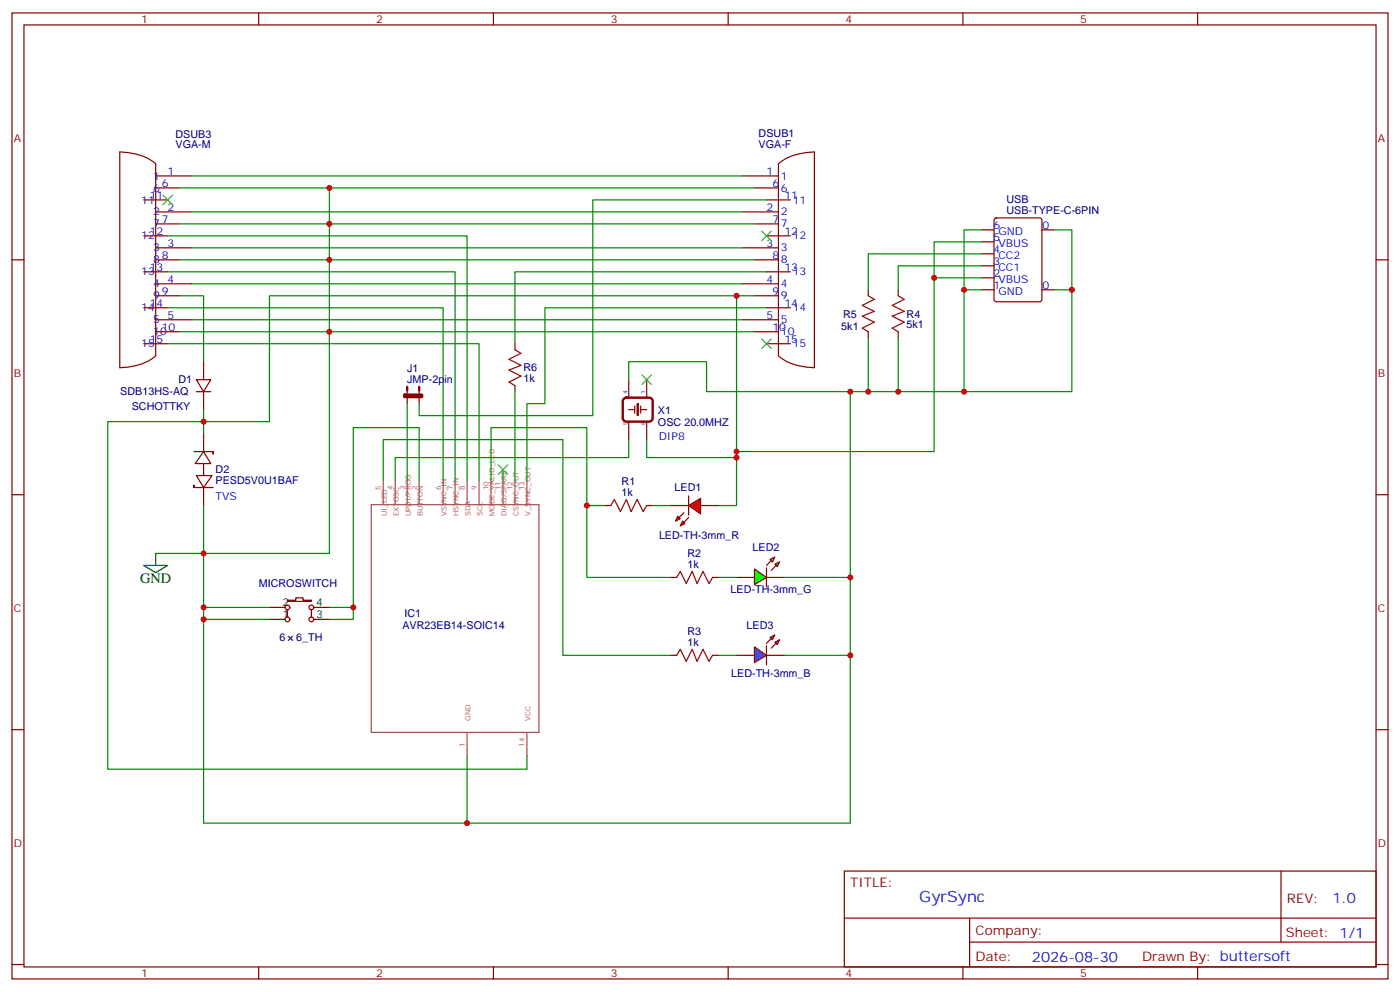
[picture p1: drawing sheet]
<svg xmlns="http://www.w3.org/2000/svg" width="412mm" height="292mm" viewBox="0 0 412 292" stroke-linecap="round" stroke-linejoin="round" font-family="sans-serif">
<g fill="none" stroke="#870000" stroke-width=".35">
<path d="M3.5 3.8h405.4v284.3h-405.4zM7.1 7.3h398.2v277.3h-398.2zM76.2 3.8v3.5M145.3 3.8v3.5M214.5 3.8v3.5M283.6 3.8v3.5M352.8 3.8v3.5M35.3 44.7a19.1 19.1 0 0 1 9.5 2.7l1.1 .9v56.4a17.1 17.1 0 0 1-10.6 3.5zM42.3 58.8h7.1M45.9 55.3h7M45.9 51.8h10.5M218.7 51.8h10.6"/>
<path d="M222.2 55.3h7.1M225.8 58.8h7M229.3 48.3a17.1 17.1 0 0 1 10.6-3.6v63.5a19.1 19.1 0 0 1-9.6-2.6l-1-.9zM3.5 76.5h3.6M42.3 69.4h7.1M45.9 76.5h7M45.9 65.9h7M45.9 73h10.5M45.9 62.4h10.5M218.7 73h10.6M218.7 62.4h10.6M222.2 76.5h7.1"/>
<path d="M222.2 65.9h7.1M225.8 69.4h7M405.3 76.5h3.6M42.3 90.6h7.1M42.3 80h7.1M45.9 97.6h7M45.9 87.1h7M45.9 94.1h10.5M45.9 83.5h10.5M218.7 94.1h10.6M218.7 83.5h10.6M222.2 97.6h7.1"/>
<path d="M222.2 87.1h7.1M225.8 90.6h7M225.8 80h7M42.3 101.2h7.1M57.9 111.8h4.2l-2.1 3.5zM57.9 115.3h4.2M60 106.5v5.3M60 115.3v5.3M225.8 101.2h7M57.1 132.9h5.7v.7v-.7M57.9 140h4.5l-2.4 3.5zM60 132.9l2.1 3.6h-4.6z"/>
<path d="M60 136.5v3.5v-.4M60 127.6v5.3M3.5 145.6h3.6M57.1 143.5v-.7v.7h5.7M60 143.5v5.3M405.3 145.6h3.6M3.5 214.8h3.6M405.3 214.8h3.6M248.7 256.4h156.6v28.2h-156.6zM377.3 256.4v20.9M248.7 270.2h156.5M285.6 277.3h119.6"/>
<path d="M285.6 270.2v14.2M3.5 283.9h3.6M76.2 284.6v3.5M145.3 284.6v3.5M214.5 284.6v3.5M283.6 284.6v3.5M352.8 284.6v3.5M405.3 283.9h3.6"/>
</g>
<g fill="none" stroke="#008700" stroke-width=".35">
<path d="M52.9 55.3h44.1v10.6h125.2M56.4 51.8h162.3M97 55.3h125.2M49.4 69.4h88.2v72M52.9 76.5h44.1v86.4h-37v79.4h77.6v-19.8M52.9 65.9h44.1v10.6h125.2M56.4 62.4h162.3M56.4 73h162.3M49.4 80h84.7v61.4M49.4 90.6h81.1v50.8M52.9 87.1h7.1v19.4M52.9 97.6h169.3"/>
<path d="M56.4 83.5h162.3M56.4 94.1h162.3M225.8 80h-74.1v21.2M225.8 90.6h-65.3v28.2h-5.3v22.6M49.4 101.2h91.7v40.2M60 120.6v7M60 148.8v14.1h-14.1"/>
</g>
<path d="M42.3 166.4h7.1l-3.5 2.2zM45.9 162.9v3.5" fill="none" stroke="#000" stroke-width=".35"/>
<g fill="none" stroke="#a64a4a" stroke-width=".35">
<path d="M109.4 148.6h49.3v67h-49.3zM112.9 141.4v6.9M116.4 141.4v6.9M119.9 141.4v6.9M123.5 141.4v6.9M130.5 141.4v6.9M134.1 141.4v6.9M137.6 141.4v6.9M141.1 141.4v6.9M144.6 141.4v6.9M148.2 141.4v6.9M151.7 141.4v6.9"/>
<path d="M155.2 141.4v6.9M137.6 215.6v6.9M155.2 215.6v6.9"/>
</g>
<path d="M48 57.4l2.8 2.9M50.8 57.4l-2.8 2.9M224.4 68l2.8 2.8M227.2 68l-2.8 2.8M224.4 99.8l2.8 2.8M227.2 99.8l-2.8 2.8" fill="none" stroke="#3c3" stroke-width=".35"/>
<g fill="#f00" stroke="#870000" stroke-width=".35">
<path d="M202.8 148.8l3.6-2.1v4.6z"/>
<path d="M202.8 146v5.6z"/>
</g>
<g fill="#870000" stroke="#870000" stroke-width=".35">
<path d="M202.8 152.3l-1.4 1.4z"/>
<path d="M201.4 150.9l-1.4 1.4z"/>
</g>
<g fill="#f00" stroke="#870000" stroke-width=".35">
<path d="M201.1 153.4l.7 .7-1.4 .7z"/>
<path d="M199.7 152l.7 .7-1.4 .7z"/>
</g>
<path d="M197.6 148.8h5.2M206.4 148.8h5.3" fill="none" stroke="#870000" stroke-width=".35"/>
<path d="M222.2 167.5l3.6 2.5-3.6 2.1z" fill="#0f0" stroke="#870000" stroke-width=".35"/>
<path d="M225.8 167.1v5.7z" fill="#f00" stroke="#870000" stroke-width=".35"/>
<g fill="#870000" stroke="#870000" stroke-width=".35">
<path d="M225.8 166.4l1.4-1.4z"/>
<path d="M228.6 166.4l-1.4 1.5z"/>
</g>
<g fill="#0f0" stroke="#870000" stroke-width=".35">
<path d="M226.8 164.7l1.4-.7-.7 1.4z"/>
<path d="M228.2 166.1l1.5-.7-.7 1.4z"/>
</g>
<path d="M217 170h5.2M225.8 170h5.3M217 192.9h5.2M225.8 192.9h5.3" fill="none" stroke="#870000" stroke-width=".35"/>
<g fill="#09f" stroke="#870000" stroke-width=".35">
<path d="M228.2 189l1.5-.7-.7 1.4z"/>
<path d="M226.8 187.6l1.4-.7-.7 1.4z"/>
</g>
<g fill="#870000" stroke="#870000" stroke-width=".35">
<path d="M228.6 189.4l-1.4 1.4z"/>
<path d="M225.8 189.4l1.4-1.4z"/>
</g>
<path d="M225.8 190.1v5.6z" fill="#f00" stroke="#870000" stroke-width=".35"/>
<path d="M222.2 190.4l3.6 2.5-3.6 2.1z" fill="#09f" stroke="#870000" stroke-width=".35"/>
<path d="M255.8 87.1l1.7 1-3.5 1.8 3.5 1.8-3.5 1.4 3.5 1.7-3.5 1.8 1.8 1M264.6 87.1l1.7 1-3.5 1.8 3.5 1.8-3.5 1.4 3.5 1.7-3.5 1.8 1.8 1M151.7 102.9l1.8 1.1-3.6 1.8 3.6 1.7-3.6 1.4 3.6 1.8-3.6 1.8 1.8 1M179.9 148.8l1.1-1.8 1.7 3.6 1.8-3.6 1.4 3.6 1.8-3.6 1.7 3.6 1.1-1.8M199.3 170l1.1-1.8 1.7 3.5 1.8-3.5 1.4 3.5 1.8-3.5 1.7 3.5 1.1-1.7M199.3 192.9l1.1-1.8 1.7 3.6 1.8-3.6 1.4 3.6 1.8-3.6 1.7 3.6 1.1-1.8" fill="none" stroke="#a10000" stroke-width=".35"/>
<g fill="none" stroke="#870000" stroke-width=".35">
<path d="M289.3 78.2h3.5M289.3 74.7h3.5M289.3 71.2h3.5M289.3 67.7h3.5M293 64.3l.5-.2h12.7l.7 .5v23.5l-.4 .7h-13l-.6-.4-.1-23.6zM306.9 67.7h3.5M255.8 85.3v1.8M255.8 97.6v1.8M264.6 85.3v1.8M264.6 97.6v1.8M289.3 85.3h3.5M289.3 81.8h3.5"/>
<path d="M306.9 85.3h3.5M119.9 114.9v1.8M119.9 117.1v1.7M123.5 114.9v1.8M123.5 117.1v1.7M151.7 101.2v1.7M151.7 113.5v1.8M185.2 111.8v5.3M187 119.5v2.1M188.7 119.5v2.1M190.5 111.8v5.3M185.2 124.1v5.3"/>
<path d="M185.2 120.6h1.8M188.7 120.6h1.8M190.5 124.1v5.3M178.2 148.8h1.7M190.5 148.8h1.8M79.4 178.8h4.6M84.7 176.7h2.4v-.7h2.2v.7h2.4v.3h-7zM84.7 179.5v2.1M91.7 179.5v2.1M92.4 178.8h4.6M197.6 170h1.7M209.9 170h1.8"/>
<path d="M79.4 182.3h4.6M92.4 182.3h4.6M197.6 192.9h1.7M209.9 192.9h1.8"/>
<circle cx="84.7" cy="178.8" r=".71"/>
<circle cx="91.7" cy="178.8" r=".71"/>
<circle cx="84.7" cy="182.3" r=".71"/>
<circle cx="91.7" cy="182.3" r=".71"/>
</g>
<g fill="none" stroke="#008700" stroke-width=".35">
<path d="M225.8 58.8h-51.2v63.5h-51.1v-3.5M289.3 71.2h-14.1v10.6M289.3 67.7h-5.3v17.6M289.3 74.7h-33.5v10.6M289.3 78.2h-24.7v7.1M310.4 67.7h5.3v17.6M217 87.1v61.7h-5.3M222.2 87.1h-142.8v37h-47.7v102.3h123.5v-3.9M255.8 99.4v15.9M264.6 99.4v15.9M289.3 81.8h-14.1v51.1h-58.2M289.3 85.3h-5.3v30h-33.5"/>
<path d="M310.4 85.3h5.3v30h-31.7M119.9 118.8v22.6M151.7 115.3v26.1M185.2 111.8v-5.3h22.9v8.8h42.4v54.7M148.2 138.2v3.2M185.2 129.4v5.3h-68.8v6.7M190.5 129.4v5.3h26.5M112.9 141.4v-12h52.9v63.5h31.8M123.5 141.4v-15.5h-19.4v52.9h-7.1M144.6 141.4v-15.5h28.3v22.9h5.3M172.9 148.8v21.2h24.7M192.3 148.8h5.3"/>
<path d="M60 178.8h19.4M104.1 178.8v3.5h-7.1M211.7 170h5.3M231.1 170h19.4v22.9M60 182.3h19.4M211.7 192.9h5.3M231.1 192.9h19.4v49.4h-112.9"/>
</g>
<path d="M119.9 113.9v1M123.5 113.9v1M183.7 117.5l.8-.4h6.7l.6 .2 .5 .8v4.9l-.3 .7-.8 .4h-6.7l-.6-.2-.5-.9v-4.9z" fill="none" stroke="#870000" stroke-width=".71"/>
<g fill="#870000" stroke="#870000" stroke-width=".35">
<path d="M118.9 116.2l.3-.2h5l.3 .2v.5l-.3 .4h-5l-.3-.2z"/>
<path d="M187.7 118.9l.3 .1v3.2l-.1 .1-.2-.1z"/>
</g>
<path d="M189.1 110.3l2.8 2.9M191.9 110.3l-2.8 2.9M146.8 136.8l2.8 2.8M149.6 136.8l-2.8 2.8" fill="none" stroke="#3c3" stroke-width=".35"/>
<g fill="#c00">
<circle cx="60" cy="162.9" r=".88"/>
<circle cx="97" cy="76.5" r=".88"/>
<circle cx="97" cy="65.9" r=".88"/>
<circle cx="97" cy="97.6" r=".88"/>
<circle cx="97" cy="55.3" r=".88"/>
<circle cx="104.1" cy="178.8" r=".88"/>
<circle cx="60" cy="178.8" r=".88"/>
<circle cx="60" cy="182.3" r=".88"/>
<circle cx="60" cy="124.1" r=".88"/>
<circle cx="217" cy="87.1" r=".88"/>
<circle cx="217" cy="134.7" r=".88"/>
<circle cx="172.9" cy="148.8" r=".88"/>
<circle cx="137.6" cy="242.3" r=".88"/>
<circle cx="250.5" cy="192.9" r=".88"/>
<circle cx="250.5" cy="170" r=".88"/>
<circle cx="217" cy="132.9" r=".88"/>
<circle cx="275.2" cy="81.8" r=".88"/>
<circle cx="250.5" cy="115.3" r=".88"/>
<circle cx="284" cy="85.3" r=".88"/>
<circle cx="284" cy="115.3" r=".88"/>
<circle cx="315.7" cy="85.3" r=".88"/>
<circle cx="255.8" cy="115.3" r=".88"/>
<circle cx="264.6" cy="115.3" r=".88"/>
</g>
<text font-size="4.6" fill="#00f" x="270.8" y="265.4">GyrSync</text>
<text font-size="4.2" x="41.3" y="171.7">GND</text>
<g font-size="4.2" fill="#00f">
<text x="392.5" y="265.7">1.0</text>
<text x="304" y="283">2026-08-30</text>
</g>
<g font-size="3.9" fill="#800">
<text x="250.5" y="261">TITLE:</text>
<text x="379.1" y="265.7">REV:</text>
<text x="287.4" y="275.2">Company:</text>
<text x="378.7" y="275.8">Sheet: 1/1</text>
<text x="287.4" y="282.9">Date:</text>
<text x="336.4" y="282.9">Drawn By: buttersoft</text>
</g>
<g font-size="3.2" fill="#800">
<text x="41.6" y="6.8">1</text>
<text x="110.8" y="6.8">2</text>
<text x="179.9" y="6.8">3</text>
<text x="249.1" y="6.8">4</text>
<text x="318.2" y="6.8">5</text>
<text x="4.1" y="41.9">A</text>
<text x="405.9" y="41.9">A</text>
<text x="4.1" y="111.1">B</text>
<text x="405.9" y="111.1">B</text>
<text x="4.1" y="180.2">C</text>
<text x="405.9" y="180.2">C</text>
<text x="4.1" y="249.3">D</text>
<text x="405.9" y="249.3">D</text>
<text x="41.6" y="287.6">1</text>
<text x="110.8" y="287.6">2</text>
<text x="179.9" y="287.6">3</text>
<text x="249.1" y="287.6">4</text>
<text x="318.2" y="287.6">5</text>
</g>
<g font-size="3.2" fill="#000080">
<text x="51.7" y="40.5">DSUB3</text>
<text x="223.5" y="40.4">DSUB1</text>
<text x="51.7" y="43.7">VGA-M</text>
<text x="223.5" y="43.7">VGA-F</text>
<text x="296.5" y="59.7">USB</text>
<text x="296.5" y="63">USB-TYPE-C-6PIN</text>
<text x="248.4" y="93.5">R5</text>
<text x="267.1" y="93.5">R4</text>
<text x="247.8" y="97">5k1</text>
<text x="267.1" y="96.7">5k1</text>
<text x="52.6" y="112.9">D1</text>
<text x="120" y="112.8">JMP-2pin</text>
<text x="120" y="109.6">J1</text>
<text x="154.2" y="112.6">1k</text>
<text x="154.2" y="109.3">R6</text>
<text x="35.4" y="116.4">SDB13HS-AQ</text>
<text x="38.8" y="120.6">SCHOTTKY</text>
<text x="193.8" y="121.7">X1</text>
<text x="193.8" y="125.3">OSC 20.0MHZ</text>
<text x="63.5" y="142.5">PESD5V0U1BAF</text>
<text x="63.5" y="139.4">D2</text>
<text x="183.1" y="142.8">R1</text>
<text x="183.1" y="146">1k</text>
<text x="198.7" y="144.6">LED1</text>
<text x="194.1" y="158.7">LED-TH-3mm_R</text>
<text x="202.5" y="167.1">1k</text>
<text x="202.5" y="164">R2</text>
<text x="221.7" y="162.3">LED2</text>
<text x="76.2" y="172.9">MICROSWITCH</text>
<text x="215.2" y="174.6">LED-TH-3mm_G</text>
<text x="118.5" y="185.3">AVR23EB14-SOIC14</text>
<text x="119.1" y="181.7">IC1</text>
<text x="219.9" y="185.2">LED3</text>
<text x="82.3" y="188.8">6</text>
<text x="87.2" y="188.8">6_TH</text>
<text x="202.5" y="190.1">1k</text>
<text x="202.5" y="186.9">R3</text>
<text x="215.4" y="199.3">LED-TH-3mm_B</text>
</g>
<g font-size="3.2" fill="#00f">
<text x="45.2" y="52.8">1</text>
<text x="49.4" y="51.4">1</text>
<text x="225.8" y="51.4">1</text>
<text x="230" y="52.8">1</text>
<text x="41.6" y="59.9">11</text>
<text x="44.1" y="58.5">11</text>
<text x="45.2" y="56.4">6</text>
<text x="47.6" y="55">6</text>
<text x="227.5" y="55">6</text>
<text x="230" y="56.4">6</text>
<text x="231.1" y="58.5">11</text>
<text x="233.5" y="59.9">11</text>
<text x="45.2" y="63.4">2</text>
<text x="47.6" y="65.5">7</text>
<text x="49.4" y="62">2</text>
<text x="225.8" y="62">2</text>
<text x="227.5" y="65.5">7</text>
<text x="230" y="63.4">2</text>
<text x="41.6" y="70.5">12</text>
<text x="44.1" y="69.1">12</text>
<text x="45.2" y="67">7</text>
<text x="230" y="67">7</text>
<text x="231.1" y="69.1">12</text>
<text x="233.5" y="70.5">12</text>
<text x="292.6" y="70.8">5</text>
<text x="292.6" y="67.3">6</text>
<text x="294.1" y="69.1">GND</text>
<text x="307.1" y="67.3">0</text>
<text x="45.2" y="77.5">8</text>
<text x="45.2" y="74">3</text>
<text x="47.6" y="76.1">8</text>
<text x="49.4" y="72.6">3</text>
<text x="225.8" y="72.6">3</text>
<text x="227.5" y="76.1">8</text>
<text x="230" y="77.5">8</text>
<text x="230" y="74">3</text>
<text x="292.6" y="77.9">3</text>
<text x="292.6" y="74.4">4</text>
<text x="294.1" y="76.1">CC2</text>
<text x="294.1" y="72.6">VBUS</text>
<text x="41.6" y="81.1">13</text>
<text x="44.1" y="79.7">13</text>
<text x="49.4" y="83.2">4</text>
<text x="225.8" y="83.2">4</text>
<text x="231.1" y="79.7">13</text>
<text x="233.5" y="81.1">13</text>
<text x="292.6" y="81.4">2</text>
<text x="294.1" y="83.2">VBUS</text>
<text x="294.1" y="79.7">CC1</text>
<text x="45.2" y="88.1">9</text>
<text x="45.2" y="84.6">4</text>
<text x="47.6" y="86.7">9</text>
<text x="227.5" y="86.7">9</text>
<text x="230" y="88.1">9</text>
<text x="230" y="84.6">4</text>
<text x="292.6" y="84.9">1</text>
<text x="294.1" y="86.7">GND</text>
<text x="307.1" y="84.9">0</text>
<text x="41.6" y="91.7">14</text>
<text x="44.1" y="90.2">14</text>
<text x="45.2" y="95.2">5</text>
<text x="49.4" y="93.8">5</text>
<text x="225.8" y="93.8">5</text>
<text x="230" y="95.2">5</text>
<text x="231.1" y="90.2">14</text>
<text x="233.5" y="91.7">14</text>
<text x="44.1" y="100.8">15</text>
<text x="45.2" y="98.7">10</text>
<text x="47.6" y="97.3">10</text>
<text x="227.5" y="97.3">10</text>
<text x="230" y="98.7">10</text>
<text x="231.1" y="100.8">15</text>
<text x="41.6" y="102.2">15</text>
<text x="233.5" y="102.2">15</text>
<text x="194" y="129.4">DIP8</text>
<text x="63.5" y="147">TVS</text>
</g>
<g font-size="3.2">
<text x="83.3" y="178.4">2</text>
<text x="93.1" y="178.4">4</text>
<text x="83.3" y="182">1</text>
<text x="93.1" y="182">3</text>
</g>
<g font-size="2.1" fill="#a54b4b">
<text x="112.2" y="144.3" transform="rotate(-90 112.2 144.3)">5</text>
<text x="115.7" y="144.3" transform="rotate(-90 115.7 144.3)">4</text>
<text x="119.2" y="144.3" transform="rotate(-90 119.2 144.3)">3</text>
<text x="122.8" y="144.3" transform="rotate(-90 122.8 144.3)">2</text>
<text x="129.8" y="144.3" transform="rotate(-90 129.8 144.3)">6</text>
<text x="133.4" y="144.3" transform="rotate(-90 133.4 144.3)">7</text>
<text x="136.9" y="144.3" transform="rotate(-90 136.9 144.3)">8</text>
<text x="140.4" y="144.3" transform="rotate(-90 140.4 144.3)">9</text>
<text x="143.9" y="144.3" transform="rotate(-90 143.9 144.3)">10</text>
<text x="147.5" y="144.3" transform="rotate(-90 147.5 144.3)">11</text>
<text x="151" y="144.3" transform="rotate(-90 151 144.3)">12</text>
<text x="154.5" y="144.3" transform="rotate(-90 154.5 144.3)">13</text>
<text x="113.9" y="151.9" transform="rotate(-90 113.9 151.9)">UI_LED</text>
<text x="117.5" y="151.9" transform="rotate(-90 117.5 151.9)">EXTOSC</text>
<text x="121" y="151.9" transform="rotate(-90 121 151.9)">UPDI/PROG</text>
<text x="124.5" y="151.9" transform="rotate(-90 124.5 151.9)">BUTTON</text>
<text x="131.6" y="151.9" transform="rotate(-90 131.6 151.9)">VSYNC_IN</text>
<text x="135.1" y="151.9" transform="rotate(-90 135.1 151.9)">HSYNC_IN</text>
<text x="138.6" y="151.9" transform="rotate(-90 138.6 151.9)">SDA</text>
<text x="142.2" y="151.9" transform="rotate(-90 142.2 151.9)">SCL</text>
<text x="145.7" y="151.9" transform="rotate(-90 145.7 151.9)">MODE_VALID_LED</text>
<text x="149.2" y="151.9" transform="rotate(-90 149.2 151.9)">DIAG/SPARE</text>
<text x="152.7" y="151.9" transform="rotate(-90 152.7 151.9)">CSYNC_OUT</text>
<text x="156.3" y="151.9" transform="rotate(-90 156.3 151.9)">V_SYNC_OUT</text>
<text x="138.6" y="212.2" transform="rotate(-90 138.6 212.2)">GND</text>
<text x="156.3" y="212.2" transform="rotate(-90 156.3 212.2)">VCC</text>
<text x="136.9" y="219.9" transform="rotate(-90 136.9 219.9)">1</text>
<text x="154.5" y="219.9" transform="rotate(-90 154.5 219.9)">14</text>
</g>
<g font-size="1.8" fill="#00f">
<text x="184.9" y="116" transform="rotate(-90 184.9 116)">4</text>
<text x="190.1" y="116" transform="rotate(-90 190.1 116)">1</text>
<text x="184.9" y="125.2" transform="rotate(-90 184.9 125.2)">5</text>
<text x="190.1" y="125.2" transform="rotate(-90 190.1 125.2)">8</text>
</g>
</svg>
